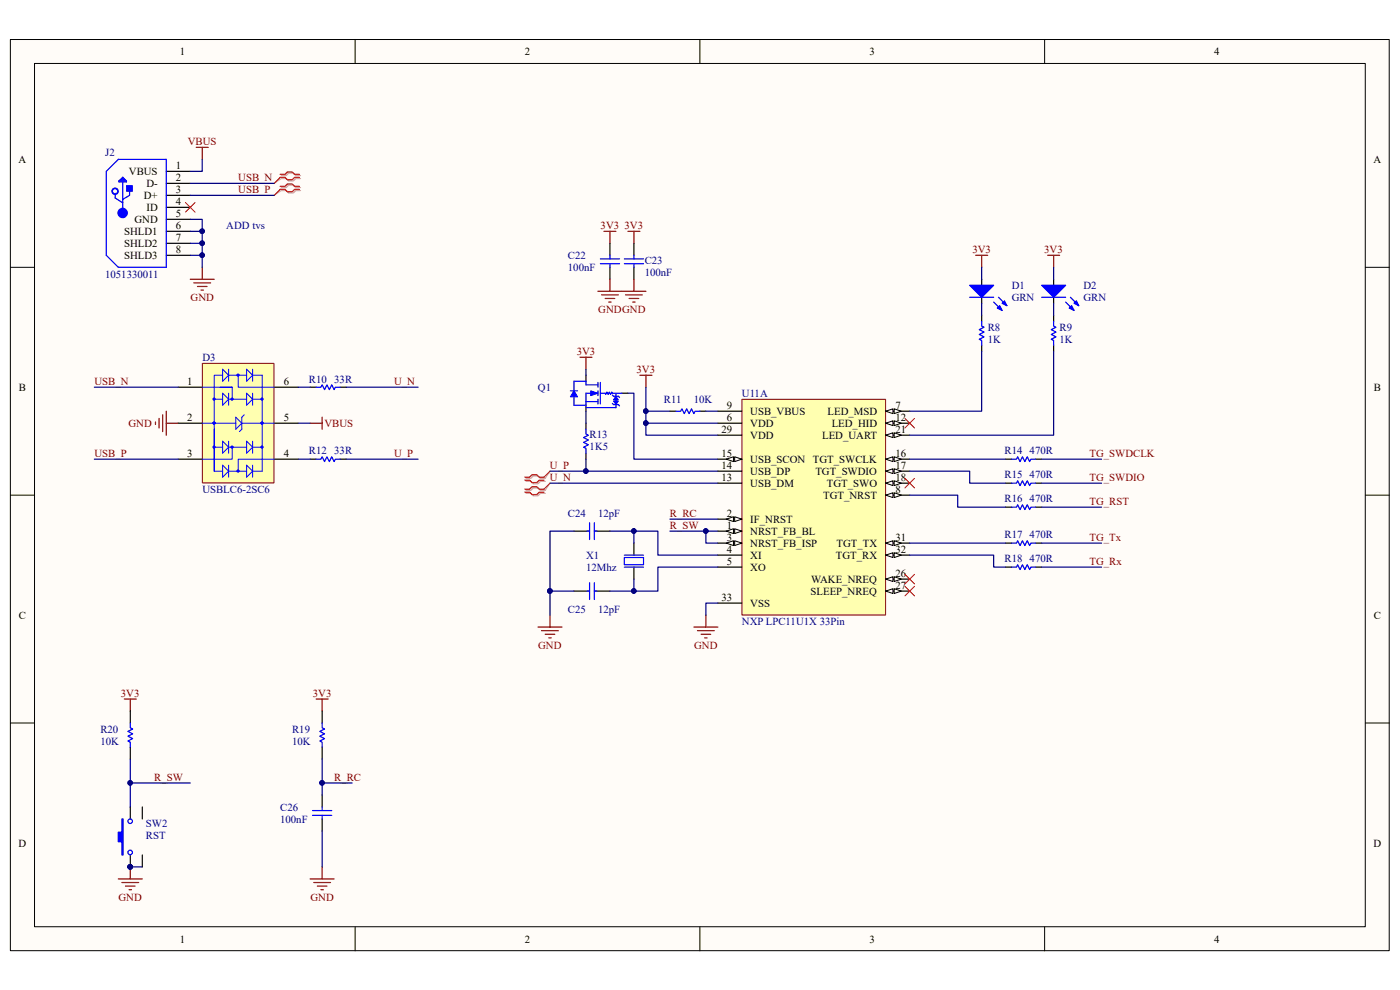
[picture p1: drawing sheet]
<svg xmlns="http://www.w3.org/2000/svg" width="297mm" height="210mm" viewBox="0 0 297 210" stroke-linecap="round" stroke-linejoin="round" font-family="sans-serif">
<path d="M2.2 8.4h292.5v193.3h-292.5z" fill="#fffcf8"/>
<path d="M2.2 8.4h292.5v193.3h-292.5z" fill="none" stroke="#000" stroke-width=".21"/>
<path d="M7.4 13.5h282.2v183.1h-282.2z" fill="#fffcf8"/>
<g fill="none" stroke="#000" stroke-width=".21">
<path d="M7.3 13.5h282.3v183.1h-282.3zM75.3 8.4v5.1M148.5 8.4v5.1M221.6 8.4v5.1M2.2 56.7h5.1M289.7 56.7h5.1M2.2 105h5.1M289.7 105h5.1M2.2 153.4h5.1M289.7 153.4h5.1M75.3 196.6v5.1M148.5 196.6v5.1"/>
<path d="M221.6 196.6v5.1"/>
</g>
<g fill="none" stroke="#000" stroke-width=".25">
<path d="M35.3 36.4h5.1M35.3 38.9h5.1M35.3 41.4h5.1M35.3 44h5.1M35.3 46.5h5.1M35.3 49.1h5.1M35.3 51.6h5.1M35.3 54.2h5.1M208.3 59.2v1.3M208.3 63.1v1.2M121.8 112.7h3.3M126.1 112.7h3.3"/>
<path d="M134.5 115.2v2.6M121.8 125.4h3.3M126.1 125.4h3.3M134.5 120.3v2.6"/>
</g>
<g fill="none" stroke="#00f" stroke-width=".25">
<path d="M22.6 36.4l2.5-2.6h10.2v22.9h-10.2l-2.5-2.5zM25.2 38.4l.8-.8 .8 .8v.2h-1.6zM25.2 38.4h1.4M26 38.6v6.6M26 37.8l-.4 .4h.8l-.4-.2M24.4 41v1l1.6 1M27.5 40.2v1.2l-1.5 .9M124.6 112.7h.5M125.1 110.9v3.6M126.1 110.9v3.6M126.1 112.7h.5M132.5 118.3h4v1.5h-4z"/>
<path d="M132.5 117.8h4M124.6 125.4h.5M125.1 123.6v3.6M126.1 123.6v3.6M126.1 125.4h.5M132.5 120.3h4"/>
</g>
<path d="M26.9 39.4h1.1v1.2h-1.1z" fill-rule="evenodd" fill="#00f" stroke="#00f" stroke-width=".25"/>
<g fill="none" stroke="#00f" stroke-width="1.3">
<circle cx="24.4" cy="40.6" r=".18"/>
<circle cx="26" cy="45.2" r=".48"/>
</g>
<g fill="none" stroke="#800000" stroke-width=".25">
<path d="M41.6 31.3h2.6M42.9 31.3v2.5M40.4 59.2h5.1M42.9 56.7v2.5M41.1 60h3.6M41.9 60.8h2M42.7 61.5h.5M135.8 79.6h2.5M137 79.6v2.5M114.1 133h5.1M114.9 133.8h3.6M115.7 134.6h2"/>
<path d="M116.4 135.3h.5M116.7 130.5v2.5M147.2 133h5.1M148 133.8h3.5M148.7 134.6h2.1M149.5 135.3h.5M149.8 130.5v2.5"/>
</g>
<path d="M39.3 43l2.1 2M41.4 43l-2.1 2" fill="none" stroke="#f00" stroke-width=".21"/>
<path d="M205.7 60.5h5.1l-2.5 2.6z" fill="#00f"/>
<path d="M205.7 60.5h5.1l-2.5 2.6zM210.8 64.1l1.8 1.8M211.8 63.1l1.8 1.7" fill="none" stroke="#00f" stroke-width=".25"/>
<path d="M212.1 64.8l.5 1.1-1-.5z" fill="#00f"/>
<path d="M212.1 64.8l.5 1.1-1-.5z" fill="none" stroke="#00f" stroke-width=".25"/>
<path d="M213.1 63.8l.5 1-1-.5z" fill="#00f"/>
<path d="M205.7 63.1h5.1M213.1 63.8l.5 1-1-.5z" fill="none" stroke="#00f" stroke-width=".25"/>
<path d="M223.5 59.2v1.3M223.5 63.1v1.2" fill="none" stroke="#000" stroke-width=".25"/>
<path d="M221 60.5h5.1l-2.6 2.6z" fill="#00f"/>
<path d="M221 60.5h5.1l-2.6 2.6zM226.1 64.1l1.8 1.8M227.1 63.1l1.8 1.7" fill="none" stroke="#00f" stroke-width=".25"/>
<path d="M227.3 64.8l.6 1.1-1.1-.5z" fill="#00f"/>
<path d="M227.3 64.8l.6 1.1-1.1-.5z" fill="none" stroke="#00f" stroke-width=".25"/>
<path d="M228.4 63.8l.5 1-1-.5z" fill="#00f"/>
<path d="M208.3 68.2v1l.5 .2-1 .5 1 .5-1 .6 1 .5-1 .5 .5 .2v1M221 63.1h5.1M223.5 68.2v1l.5 .2-1 .5 1 .5-1 .6 1 .5-1 .5 .5 .2v1M228.4 63.8l.5 1-1-.5z" fill="none" stroke="#00f" stroke-width=".25"/>
<path d="M207 54.2h2.5M208.3 54.2v2.5M222.3 54.2h2.5M223.5 54.2v2.5" fill="none" stroke="#800000" stroke-width=".25"/>
<path d="M208.3 66.9v1.3M208.3 73.2v1.3M223.5 66.9v1.3M223.5 73.2v1.3" fill="none" stroke="#000" stroke-width=".25"/>
<path d="M157.4 84.8h30.5v45.7h-30.5z" fill="#ffffb0"/>
<path d="M157.4 84.7h30.5v45.8h-30.5z" fill="none" stroke="#800000" stroke-width=".21"/>
<path d="M152.3 110.1h5.1" fill="none" stroke="#000" stroke-width=".25"/>
<path d="M155.9 109.6l1.5 .5-1.5 .5z" fill="#fffcf8"/>
<path d="M155.9 109.6l1.5 .5-1.5 .5z" fill="none" stroke="#000" stroke-width=".21"/>
<path d="M154.1 110.1l1.5-.5v1z" fill="#fffcf8"/>
<path d="M154.1 110.1l1.5-.5v1z" fill="none" stroke="#000" stroke-width=".21"/>
<path d="M152.3 115.2h5.1" fill="none" stroke="#000" stroke-width=".25"/>
<path d="M155.9 114.7l1.5 .5-1.5 .5z" fill="#fffcf8"/>
<path d="M155.9 114.7l1.5 .5-1.5 .5z" fill="none" stroke="#000" stroke-width=".21"/>
<path d="M154.1 115.2l1.5-.5v1z" fill="#fffcf8"/>
<path d="M154.1 115.2l1.5-.5v1z" fill="none" stroke="#000" stroke-width=".21"/>
<path d="M187.9 105h5.1" fill="none" stroke="#000" stroke-width=".25"/>
<path d="M187.9 105l1.5-.5v1.1z" fill="#fffcf8"/>
<path d="M187.9 105l1.5-.5v1.1z" fill="none" stroke="#000" stroke-width=".21"/>
<path d="M189.7 104.5l1.5 .5-1.5 .6z" fill="#fffcf8"/>
<path d="M189.7 104.5l1.5 .5-1.5 .6z" fill="none" stroke="#000" stroke-width=".21"/>
<path d="M152.3 87.2h5.1M152.3 97.4h5.1" fill="none" stroke="#000" stroke-width=".25"/>
<path d="M155.9 96.9l1.5 .5-1.5 .5z" fill="#fffcf8"/>
<path d="M155.9 96.9l1.5 .5-1.5 .5z" fill="none" stroke="#000" stroke-width=".21"/>
<path d="M154.1 97.4l1.5-.5v1z" fill="#fffcf8"/>
<path d="M154.1 97.4l1.5-.5v1z" fill="none" stroke="#000" stroke-width=".21"/>
<path d="M187.9 97.4h5.1" fill="none" stroke="#000" stroke-width=".25"/>
<path d="M187.9 97.4l1.5-.5v1z" fill="#fffcf8"/>
<path d="M187.9 97.4l1.5-.5v1z" fill="none" stroke="#000" stroke-width=".21"/>
<path d="M189.7 96.9l1.5 .5-1.5 .5z" fill="#fffcf8"/>
<path d="M189.7 96.9l1.5 .5-1.5 .5z" fill="none" stroke="#000" stroke-width=".21"/>
<path d="M187.9 100h5.1" fill="none" stroke="#000" stroke-width=".25"/>
<path d="M187.9 100l1.5-.6v1.1z" fill="#fffcf8"/>
<path d="M187.9 100l1.5-.6v1.1z" fill="none" stroke="#000" stroke-width=".21"/>
<path d="M189.7 99.4l1.5 .6-1.5 .5z" fill="#fffcf8"/>
<path d="M189.7 99.4l1.5 .6-1.5 .5z" fill="none" stroke="#000" stroke-width=".21"/>
<path d="M187.9 102.5h5.1" fill="none" stroke="#000" stroke-width=".25"/>
<path d="M187.9 102.5l1.5-.5v1z" fill="#fffcf8"/>
<path d="M187.9 102.5l1.5-.5v1z" fill="none" stroke="#000" stroke-width=".21"/>
<path d="M189.7 102l1.5 .5-1.5 .5z" fill="#fffcf8"/>
<path d="M189.7 102l1.5 .5-1.5 .5z" fill="none" stroke="#000" stroke-width=".21"/>
<path d="M187.9 92.3h5.1" fill="none" stroke="#000" stroke-width=".25"/>
<path d="M187.9 92.3l1.5-.5v1z" fill="#fffcf8"/>
<path d="M187.9 92.3l1.5-.5v1z" fill="none" stroke="#000" stroke-width=".21"/>
<path d="M189.7 91.8l1.5 .5-1.5 .5z" fill="#fffcf8"/>
<path d="M189.7 91.8l1.5 .5-1.5 .5z" fill="none" stroke="#000" stroke-width=".21"/>
<path d="M187.9 122.9h5.1" fill="none" stroke="#000" stroke-width=".25"/>
<path d="M187.9 122.9l1.5-.6v1.1z" fill="#fffcf8"/>
<path d="M187.9 122.9l1.5-.6v1.1z" fill="none" stroke="#000" stroke-width=".21"/>
<path d="M189.7 122.3l1.5 .6-1.5 .5z" fill="#fffcf8"/>
<path d="M189.7 122.3l1.5 .6-1.5 .5z" fill="none" stroke="#000" stroke-width=".21"/>
<path d="M187.9 115.2h5.1" fill="none" stroke="#000" stroke-width=".25"/>
<path d="M187.9 115.2l1.5-.5v1z" fill="#fffcf8"/>
<path d="M187.9 115.2l1.5-.5v1z" fill="none" stroke="#000" stroke-width=".21"/>
<path d="M189.7 114.7l1.5 .5-1.5 .5z" fill="#fffcf8"/>
<path d="M189.7 114.7l1.5 .5-1.5 .5z" fill="none" stroke="#000" stroke-width=".21"/>
<path d="M187.9 117.8h5.1" fill="none" stroke="#000" stroke-width=".25"/>
<path d="M187.9 117.8l1.5-.5v1z" fill="#fffcf8"/>
<path d="M187.9 117.8l1.5-.5v1z" fill="none" stroke="#000" stroke-width=".21"/>
<path d="M189.7 117.3l1.5 .5-1.5 .5z" fill="#fffcf8"/>
<path d="M189.7 117.3l1.5 .5-1.5 .5z" fill="none" stroke="#000" stroke-width=".21"/>
<path d="M187.9 87.2h5.1" fill="none" stroke="#000" stroke-width=".25"/>
<path d="M187.9 87.2l1.5-.5v1z" fill="#fffcf8"/>
<path d="M187.9 87.2l1.5-.5v1z" fill="none" stroke="#000" stroke-width=".21"/>
<path d="M189.7 86.7l1.5 .5-1.5 .5z" fill="#fffcf8"/>
<path d="M189.7 86.7l1.5 .5-1.5 .5z" fill="none" stroke="#000" stroke-width=".21"/>
<path d="M187.9 89.8h5.1" fill="none" stroke="#000" stroke-width=".25"/>
<path d="M187.9 89.8l1.5-.5v1z" fill="#fffcf8"/>
<path d="M187.9 89.8l1.5-.5v1z" fill="none" stroke="#000" stroke-width=".21"/>
<path d="M189.7 89.3l1.5 .5-1.5 .5z" fill="#fffcf8"/>
<path d="M189.7 89.3l1.5 .5-1.5 .5z" fill="none" stroke="#000" stroke-width=".21"/>
<path d="M187.9 125.4h5.1" fill="none" stroke="#000" stroke-width=".25"/>
<path d="M187.9 125.4l1.5-.5v1z" fill="#fffcf8"/>
<path d="M187.9 125.4l1.5-.5v1z" fill="none" stroke="#000" stroke-width=".21"/>
<path d="M189.7 124.9l1.5 .5-1.5 .5z" fill="#fffcf8"/>
<path d="M189.7 124.9l1.5 .5-1.5 .5z" fill="none" stroke="#000" stroke-width=".21"/>
<path d="M152.3 112.7h5.1" fill="none" stroke="#000" stroke-width=".25"/>
<path d="M155.9 112.2l1.5 .5-1.5 .5z" fill="#fffcf8"/>
<path d="M155.9 112.2l1.5 .5-1.5 .5z" fill="none" stroke="#000" stroke-width=".21"/>
<path d="M154.1 112.7l1.5-.5v1z" fill="#fffcf8"/>
<path d="M154.1 112.7l1.5-.5v1z" fill="none" stroke="#000" stroke-width=".21"/>
<g fill="none" stroke="#000" stroke-width=".25">
<path d="M37.8 89.8h5.1M37.8 82.1h5.1M37.8 97.4h5.1M58.2 89.8h5.1M58.2 82.1h5.1M58.2 97.4h5.1M142.1 87.2h1.3M148.5 87.2h1.3M152.3 100h5.1M152.3 89.8h5.1M152.3 92.3h5.1M152.3 102.5h5.1"/>
<path d="M152.3 117.8h5.1M213.4 107.6h1.2M213.4 115.2h1.2M219.7 107.6h1.3M219.7 115.2h1.3M152.3 120.3h5.1M152.3 127.9h5.1M213.4 120.3h1.2M219.7 120.3h1.3M68.3 150.8v2.6M68.3 158.5v2.5M68.3 168.6v2.6"/>
<path d="M68.3 173.7v2.6"/>
</g>
<path d="M143.4 87.2h1l.3-.5 .5 1 .5-1 .5 1 .5-1 .5 1 .3-.5h1M214.6 107.6h1l.3-.5 .5 1 .5-1 .5 1 .5-1 .5 1 .3-.5h1M214.6 115.2h1l.3-.5 .5 1 .5-1 .5 1 .5-1 .5 1 .3-.5h1M214.6 120.3h1l.3-.5 .5 1 .5-1 .5 1 .5-1 .5 1 .3-.5h1M68.3 153.4v1l.6 .3-1.1 .5 1.1 .5-1.1 .5 1.1 .5-1.1 .5 .5 .3v1M66.3 172h4.1M66.3 173h4.1M68.3 171.2v.8M68.3 173v.7" fill="none" stroke="#00f" stroke-width=".25"/>
<path d="M192 121.8l2 2.1M192 124.4l2 2M194 121.8l-2 2.1M194 124.4l-2 2" fill="none" stroke="#f00" stroke-width=".21"/>
<path d="M67.1 148.3h2.5M68.3 148.3v2.5M65.8 186.5h5.1M66.6 187.2h3.5M67.3 188h2.1M68.1 188.7h.5M68.3 183.9v2.6" fill="none" stroke="#800000" stroke-width=".25"/>
<path d="M43 77.1h15.1v25.3h-15.1z" fill="#ffffb0"/>
<path d="M42.9 77.1h15.2v25.3h-15.2z" fill="none" stroke="#800000" stroke-width=".21"/>
<g fill="none" stroke="#00f" stroke-width=".21">
<path d="M47.2 79.6h-1.7v20.4v-8.9M47.2 78.3l1.3 1.3-1.3 1.3zM48.5 78.3v2.6M48.5 79.6h3.8M50.5 79.6v2.5h7.7M52.3 78.3l1.3 1.3-1.3 1.3zM53.6 78.3v2.6M53.6 79.6h2v20.4h-2M42.9 82.1h6.4h-2.6M42.9 89.8h7.1M45.5 84.7h1.7M45.5 94.9h1.7"/>
<path d="M45.5 100h1.7M47.2 83.4l1.3 1.3-1.3 1.3zM47.2 93.6l1.3 1.3-1.3 1.2zM47.2 98.7l1.3 1.3-1.3 1.2zM48.5 83.4v2.6M48.5 93.6v2.5M48.5 98.7v2.5M48.5 84.7h3.8M48.5 94.9h3.8M48.5 100h3.8M49.3 94.9v2.5h-6.4M49.3 82.1v2.6"/>
<path d="M50 88.5l1.3 1.3-1.3 1.3zM51.3 89.8h6.9M51.8 88l-.5 .5v2.6l-.5 .5M52.3 83.4l1.3 1.3-1.3 1.3zM52.3 93.6l1.3 1.3-1.3 1.2zM52.3 98.7l1.3 1.3-1.3 1.2zM53.6 83.4v2.6M53.6 93.6v2.5M53.6 98.7v2.5M53.6 84.7h2M53.6 94.9h2M58.2 97.4h-7.7v2.6"/>
</g>
<g fill="#00f" stroke="#00f" stroke-width=".21">
<circle cx="50.5" cy="79.6" r=".24"/>
<circle cx="45.4" cy="84.7" r=".24"/>
<circle cx="45.4" cy="94.8" r=".24"/>
<circle cx="55.6" cy="84.7" r=".24"/>
<circle cx="55.6" cy="94.8" r=".24"/>
<circle cx="55.6" cy="89.8" r=".24"/>
<circle cx="50.5" cy="99.9" r=".24"/>
<circle cx="49.2" cy="94.8" r=".24"/>
<circle cx="45.4" cy="89.8" r=".24"/>
<circle cx="49.2" cy="84.7" r=".24"/>
</g>
<g fill="none" stroke="#800000" stroke-width=".25">
<path d="M128.1 49.1h2.6M129.4 49.1v2.5M129.4 59.2v2.6M133.2 49.1h2.6M134.5 49.1v2.5M134.5 59.2v2.6M123 75.8h2.6M124.3 75.8v2.5M126.9 61.8h10.1M127.6 62.6h3.6M128.4 63.3h2M129.1 64.1h.6"/>
<path d="M132.7 62.6h3.6M133.5 63.3h2M134.2 64.1h.5M33 89.5v.5M33.7 88.8v2M34.5 88v3.6M35.3 89.8h2.5M35.3 87.2v5.1M65.8 89.8h2.5M68.3 88.5v2.6"/>
</g>
<path d="M59.7 37.2h1l.5-.5h1l.5 .5h1.1M59.7 37.9h1l.5 .5h1l.5-.5h1.1M59.7 39.8h1l.5-.5h1l.5 .5h1.1M59.7 40.4h1l.5 .5h1l.5-.5h1.1M111.6 104.7h1l.5 .5h1l.5-.5h1.1M111.6 104h1l.5-.5h1l.5 .5h1.1M111.6 102.1h1l.5 .5h1l.5-.5h1.1M111.6 101.5h1l.5-.5h1l.5 .5h1.1" fill="none" stroke="#d0a19e" stroke-width=".25"/>
<path d="M59.7 37.9l-1.5 1M59.7 40.4l-1.5 1M116.7 100l-1 1.5M116.7 102.5l-1 1.5" fill="none" stroke="#d0a19e" stroke-width=".21"/>
<path d="M59.4 37h1.1l.5-.5h1l.5 .5h1M59.4 37.6h1.1l.5 .5h1l.5-.5h1M59.4 39.5h1.1l.5-.5h1l.5 .5h1M59.4 40.2h1.1l.5 .5h1l.5-.5h1M111.3 104.4h1.1l.5 .5h1l.5-.5h1M111.3 103.8h1.1l.5-.5h1l.5 .5h1M111.3 101.9h1.1l.5 .5h1l.5-.5h1M111.3 101.2h1.1l.5-.5h1l.5 .5h1" fill="none" stroke="#f00" stroke-width=".25"/>
<path d="M59.4 37.6l-1.2 1.3M59.4 40.2l-1.2 1.2M116.7 100l-1.3 1.2M116.7 102.5l-1.3 1.3" fill="none" stroke="#f00" stroke-width=".21"/>
<g fill="none" stroke="#000" stroke-width=".25">
<path d="M129.4 51.6v2.6M129.4 56.7v2.5M134.5 51.6v2.6M134.5 56.7v2.5M124.3 79.6v1.3M65.8 82.1h1.3M65.8 97.4h1.3M72.2 82.1h1.2M72.2 97.4h1.2M124.3 86v1.2M124.3 89.8v1.3M124.3 96.1v1.3"/>
<path d="M131.9 83.4h1.3"/>
</g>
<g fill="none" stroke="#00f" stroke-width=".25">
<path d="M127.4 54.9h4M127.4 55.9h4M129.4 54.2v.7M129.4 55.9v.8M132.5 54.9h4M132.5 55.9h4M134.5 54.2v.7M134.5 55.9v.8M67.1 82.1h1l.2-.5 .6 1.1 .5-1.1 .5 1.1 .5-1.1 .5 1.1 .2-.6h1.1M67.1 97.4h1l.2-.5 .6 1 .5-1 .5 1 .5-1 .5 1 .2-.5h1.1M121.8 80.9h2.5v.7h2.6M124.3 85.2h2.6"/>
<path d="M124.3 91.1v1l.5 .2-1 .5 1 .5-1 .5 1 .6-1 .5 .5 .2v1M126.9 83.4h-2.6v2.6h-2.5v-1.8M126.9 81.1v1M126.9 82.9v1M126.9 84.7v1M127.4 81.1v4.6"/>
</g>
<path d="M121.8 82.9l.7 1.3h-1.5z" fill="#00f"/>
<path d="M121.8 82.9l.7 1.3h-1.5z" fill="none" stroke="#00f" stroke-width=".21"/>
<path d="M121 82.9h1.5M130.2 85.8h1l.2 .3" fill="none" stroke="#00f" stroke-width=".25"/>
<path d="M130.7 84.1l.5 .7h-1z" fill="#00f"/>
<path d="M130.7 84.1l.5 .7h-1z" fill="none" stroke="#00f" stroke-width=".21"/>
<path d="M130.7 83.5v.4" fill="none" stroke="#00f" stroke-width=".25"/>
<path d="M130.2 85.1h1l-.5 .7z" fill="#00f"/>
<path d="M130.2 85.1h1l-.5 .7z" fill="none" stroke="#00f" stroke-width=".21"/>
<path d="M129.9 85.6l.3 .2M130.7 84.7v.4M130.7 86v.5h-6.4" fill="none" stroke="#00f" stroke-width=".25"/>
<path d="M125.3 82.9l1.6 .5-1.6 .5z" fill="#00f"/>
<path d="M125.3 82.9l1.6 .5-1.6 .5z" fill="none" stroke="#00f" stroke-width=".21"/>
<path d="M121.8 80.9v2M127.4 83.4h1l.1 .3 .3-.5 .2 .5 .3-.5 .2 .5 .3-.5 .1 .2h2M129.9 83.8l.3 .3h1l.2 .2" fill="none" stroke="#00f" stroke-width=".25"/>
<path d="M27.6 171.2v2.5M27.6 181.4v2.5" fill="none" stroke="#000" stroke-width=".25"/>
<circle cx="27.6" cy="183.9" r=".48" fill="#000080" stroke="#000080" stroke-width=".21"/>
<path d="M25.9 173.7h.2v7.7h-.2v-2.8h-.8v-2.1h.8z" fill-rule="evenodd" fill="#00f"/>
<g fill="none" stroke="#00f" stroke-width=".25">
<path d="M214.6 97.4h1l.3-.5 .5 1 .5-1 .5 1 .5-1 .5 1 .3-.5h1M214.6 102.5h1l.3-.5 .5 1 .5-1 .5 1 .5-1 .5 1 .3-.5h1M27.6 153.4v1l.5 .3-1 .5 1 .5-1 .5 1 .5-1 .5 .5 .3v1M25.9 173.7h.2v7.7h-.2v-2.8h-.8v-2.1h.8z"/>
<circle cx="27.6" cy="174.2" r=".48"/>
<circle cx="27.6" cy="180.8" r=".48"/>
</g>
<path d="M213.4 97.4h1.2M219.7 97.4h1.3M213.4 102.5h1.2M219.7 102.5h1.3M27.6 150.8v2.6M27.6 158.5v2.5M30.2 171.2v2.5M30.2 181.4v2.5" fill="none" stroke="#000" stroke-width=".25"/>
<g fill="#000080" stroke="#000080" stroke-width=".21">
<circle cx="27.6" cy="183.9" r=".48"/>
<circle cx="42.9" cy="51.6" r=".48"/>
<circle cx="42.9" cy="54.1" r=".48"/>
<circle cx="42.9" cy="49" r=".48"/>
<circle cx="116.7" cy="125.4" r=".48"/>
<circle cx="137" cy="89.8" r=".48"/>
<circle cx="137" cy="87.2" r=".48"/>
<circle cx="68.3" cy="166.1" r=".48"/>
<circle cx="134.5" cy="125.4" r=".48"/>
<circle cx="134.5" cy="112.6" r=".48"/>
<circle cx="149.7" cy="112.6" r=".48"/>
<circle cx="124.3" cy="99.9" r=".48"/>
<circle cx="27.6" cy="166.1" r=".48"/>
</g>
<path d="M26.4 148.3h2.5M27.6 148.3v2.5M25.1 186.5h5.1M25.9 187.2h3.5M26.6 188h2.1M27.4 188.7h.5M27.6 183.9v2.6" fill="none" stroke="#800000" stroke-width=".25"/>
<g fill="none" stroke="#000080" stroke-width=".25">
<path d="M40.4 38.9h17.8M42.9 33.8v2.6h-2.5M40.4 46.5h2.5v2.6h-2.5M40.4 51.6h2.5M40.4 54.2h2.5M40.4 41.4h17.8M42.9 49.1v7.6M208.3 56.7v2.5M223.5 56.7v2.5M124.3 78.3v1.3M208.3 74.5v12.7h-15.3M208.3 64.3v2.6"/>
<path d="M223.5 74.5v17.8h-30.5M223.5 64.3v2.6M20 82.1h17.8M20 97.4h17.8M63.3 89.8h2.5M63.3 82.1h2.5M63.3 97.4h2.5M73.4 82.1h15.3M73.4 97.4h15.3M116.7 100h35.6M124.3 87.2v2.6M124.3 97.4v2.6"/>
<path d="M133.2 83.4h1.3v14h17.8M137 89.8v2.5h15.3M137 82.1v7.7h15.3M137 87.2h5.1M149.8 87.2h2.5M193 100h12.7v2.5h7.7M193 97.4h20.4M221 97.4h12.7M116.7 102.5h35.6M121.8 112.7h-5.1v12.7M129.4 112.7h10.2v5.1h12.7M134.5 112.7v2.5"/>
<path d="M142.1 112.7h10.2M142.1 110.1h10.2M149.8 112.7v2.5h2.5M193 105h10.2v2.6h10.2M193 117.8h17.8v2.5h2.6M193 115.2h20.4M221 115.2h12.7M221 107.6h12.7M221 102.5h12.7M116.7 125.4h5.1M116.7 125.4v5.1M134.5 122.9v2.5"/>
<path d="M152.3 127.9h-2.5v2.6M152.3 120.3h-12.7v5.1h-10.2M221 120.3h12.7M27.6 161v10.2M27.6 166.1h12.8M68.3 161v7.6M68.3 176.3v7.6M68.3 166.1h6.4M27.6 183.9h2.6"/>
</g>
<path d="M192 88.8l2 2M194 88.8l-2 2M192 101.5l2 2M194 101.5l-2 2" fill="none" stroke="#f00" stroke-width=".21"/>
<g font-size="2.3">
<text x="38.2" y="11.7">1</text>
<text x="111.3" y="11.7">2</text>
<text x="184.5" y="11.7">3</text>
<text x="257.6" y="11.7">4</text>
<text x="3.9" y="34.6">A</text>
<text x="37.3" y="35.9">1</text>
<text x="291.4" y="34.6">A</text>
<text x="27.3" y="37.1">VBUS</text>
<text x="31.1" y="39.7">D-</text>
<text x="37.3" y="38.4">2</text>
<text x="37.3" y="40.9">3</text>
<text x="28.5" y="47.3">GND</text>
<text x="30.5" y="42.2">D+</text>
<text x="31.1" y="44.7">ID</text>
<text x="37.3" y="43.5">4</text>
<text x="37.3" y="46">5</text>
<text x="26.3" y="49.8">SHLD1</text>
<text x="26.3" y="52.4">SHLD2</text>
<text x="37.3" y="48.6">6</text>
<text x="37.3" y="51.1">7</text>
<text x="37.3" y="53.7">8</text>
<text x="26.3" y="54.9">SHLD3</text>
<text x="4" y="82.9">B</text>
<text x="39.7" y="81.7">1</text>
<text x="60.2" y="81.7">6</text>
<text x="291.5" y="82.9">B</text>
<text x="39.7" y="89.3">2</text>
<text x="60.2" y="89.3">5</text>
<text x="154.2" y="86.7">9</text>
<text x="154.2" y="89.3">6</text>
<text x="159.2" y="88">USB_VBUS</text>
<text x="175.6" y="88">LED_MSD</text>
<text x="189.9" y="86.7">7</text>
<text x="189.9" y="89.3">12</text>
<text x="153" y="91.8">29</text>
<text x="159.2" y="90.6">VDD</text>
<text x="159.2" y="93.1">VDD</text>
<text x="174.4" y="93.1">LED_UART</text>
<text x="176.4" y="90.6">LED_HID</text>
<text x="189.9" y="91.8">21</text>
<text x="39.7" y="96.9">3</text>
<text x="60.2" y="96.9">4</text>
<text x="153" y="96.9">15</text>
<text x="153" y="102">13</text>
<text x="153" y="99.4">14</text>
<text x="159.2" y="98.2">USB_SCON TGT_SWCLK</text>
<text x="159.2" y="100.7">USB_DP</text>
<text x="173" y="100.7">TGT_SWDIO</text>
<text x="189.9" y="96.9">16</text>
<text x="189.9" y="99.4">17</text>
<text x="189.9" y="102">18</text>
<text x="159.2" y="103.3">USB_DM</text>
<text x="174.6" y="105.8">TGT_NRST</text>
<text x="175.4" y="103.3">TGT_SWO</text>
<text x="189.9" y="104.6">8</text>
<text x="154.2" y="109.6">2</text>
<text x="154.2" y="112.2">1</text>
<text x="159.2" y="110.9">IF_NRST</text>
<text x="159.2" y="113.5">NRST_FB_BL</text>
<text x="154.2" y="114.7">3</text>
<text x="154.2" y="117.3">4</text>
<text x="154.2" y="119.8">5</text>
<text x="159.2" y="116">NRST_FB_ISP</text>
<text x="159.2" y="118.5">XI</text>
<text x="177.3" y="118.5">TGT_RX</text>
<text x="177.5" y="116">TGT_TX</text>
<text x="189.9" y="114.7">31</text>
<text x="189.9" y="117.3">32</text>
<text x="159.2" y="121.1">XO</text>
<text x="172.1" y="123.6">WAKE_NREQ</text>
<text x="189.9" y="122.3">26</text>
<text x="189.9" y="124.9">27</text>
<text x="4" y="131.3">C</text>
<text x="153" y="127.4">33</text>
<text x="159.2" y="128.7">VSS</text>
<text x="172" y="126.2">SLEEP_NREQ</text>
<text x="291.5" y="131.3">C</text>
<text x="3.9" y="179.6">D</text>
<text x="291.4" y="179.6">D</text>
<text x="38.2" y="199.9">1</text>
<text x="111.3" y="199.9">2</text>
<text x="184.5" y="199.9">3</text>
<text x="257.6" y="199.9">4</text>
</g>
<g font-size="2.3" fill="#000080">
<text x="22.3" y="33.1">J2</text>
<text x="48" y="48.6">ADD tvs</text>
<text x="22.3" y="59">1051330011</text>
<text x="120.5" y="54.9">C22</text>
<text x="120.5" y="57.5">100nF</text>
<text x="136.8" y="56">C23</text>
<text x="136.8" y="58.5">100nF</text>
<text x="214.6" y="61.3">D1</text>
<text x="214.6" y="63.8">GRN</text>
<text x="229.9" y="61.3">D2</text>
<text x="229.9" y="63.8">GRN</text>
<text x="209.5" y="70.2">R8</text>
<text x="224.8" y="70.2">R9</text>
<text x="42.9" y="76.6">D3</text>
<text x="209.5" y="72.7">1K</text>
<text x="224.8" y="72.7">1K</text>
<text x="65.5" y="81.2">R10</text>
<text x="70.9" y="81.2">33R</text>
<text x="114.1" y="82.9">Q1</text>
<text x="140.8" y="85.5">R11</text>
<text x="147.2" y="85.5">10K</text>
<text x="157.4" y="84.2">U11A</text>
<text x="125.1" y="95.4">1K5</text>
<text x="125.1" y="92.8">R13</text>
<text x="65.5" y="96.4">R12</text>
<text x="70.9" y="96.4">33R</text>
<text x="213.1" y="96.4">R14</text>
<text x="213.1" y="101.5">R15</text>
<text x="218.4" y="96.4">470R</text>
<text x="218.4" y="101.5">470R</text>
<text x="42.9" y="104.6">USBLC6-2SC6</text>
<text x="213.1" y="106.6">R16</text>
<text x="218.4" y="106.6">470R</text>
<text x="120.5" y="109.6">C24</text>
<text x="126.9" y="109.6">12pF</text>
<text x="124.3" y="118.5">X1</text>
<text x="213.1" y="114.2">R17</text>
<text x="213.1" y="119.3">R18</text>
<text x="218.4" y="114.2">470R</text>
<text x="218.4" y="119.3">470R</text>
<text x="124.3" y="121.1">12Mhz</text>
<text x="120.5" y="130">C25</text>
<text x="126.9" y="130">12pF</text>
<text x="157.4" y="132.5">NXP LPC11U1X 33Pin</text>
<text x="21.3" y="155.4">R20</text>
<text x="62" y="155.4">R19</text>
<text x="21.3" y="158">10K</text>
<text x="62" y="158">10K</text>
<text x="59.4" y="172">C26</text>
<text x="30.9" y="175.5">SW2</text>
<text x="30.9" y="178.1">RST</text>
<text x="59.4" y="174.5">100nF</text>
</g>
<g font-size="2.3" fill="#800000">
<text x="39.8" y="30.8">VBUS</text>
<text x="50.5" y="38.4">USB_N</text>
<text x="50.5" y="40.9">USB_P</text>
<text x="127.4" y="48.6">3V3</text>
<text x="132.5" y="48.6">3V3</text>
<text x="206.3" y="53.7">3V3</text>
<text x="221.5" y="53.7">3V3</text>
<text x="40.4" y="63.8">GND</text>
<text x="126.9" y="66.4">GNDGND</text>
<text x="122.3" y="75.3">3V3</text>
<text x="20" y="81.7">USB_N</text>
<text x="83.6" y="81.7">U_N</text>
<text x="135" y="79.1">3V3</text>
<text x="27.3" y="90.6">GND</text>
<text x="68.8" y="90.6">VBUS</text>
<text x="20" y="96.9">USB_P</text>
<text x="83.6" y="96.9">U_P</text>
<text x="116.7" y="102">U_N</text>
<text x="116.7" y="99.4">U_P</text>
<text x="231.1" y="96.9">TG_SWDCLK</text>
<text x="231.1" y="102">TG_SWDIO</text>
<text x="231.1" y="107.1">TG_RST</text>
<text x="142.1" y="112.2">R_SW</text>
<text x="142.1" y="109.6">R_RC</text>
<text x="231.1" y="114.7">TG_Tx</text>
<text x="231.1" y="119.8">TG_Rx</text>
<text x="114.2" y="137.6">GND</text>
<text x="147.3" y="137.6">GND</text>
<text x="25.7" y="147.8">3V3</text>
<text x="66.4" y="147.8">3V3</text>
<text x="32.7" y="165.6">R_SW</text>
<text x="70.9" y="165.6">R_RC</text>
<text x="25.1" y="191.1">GND</text>
<text x="65.9" y="191.1">GND</text>
</g>
</svg>
